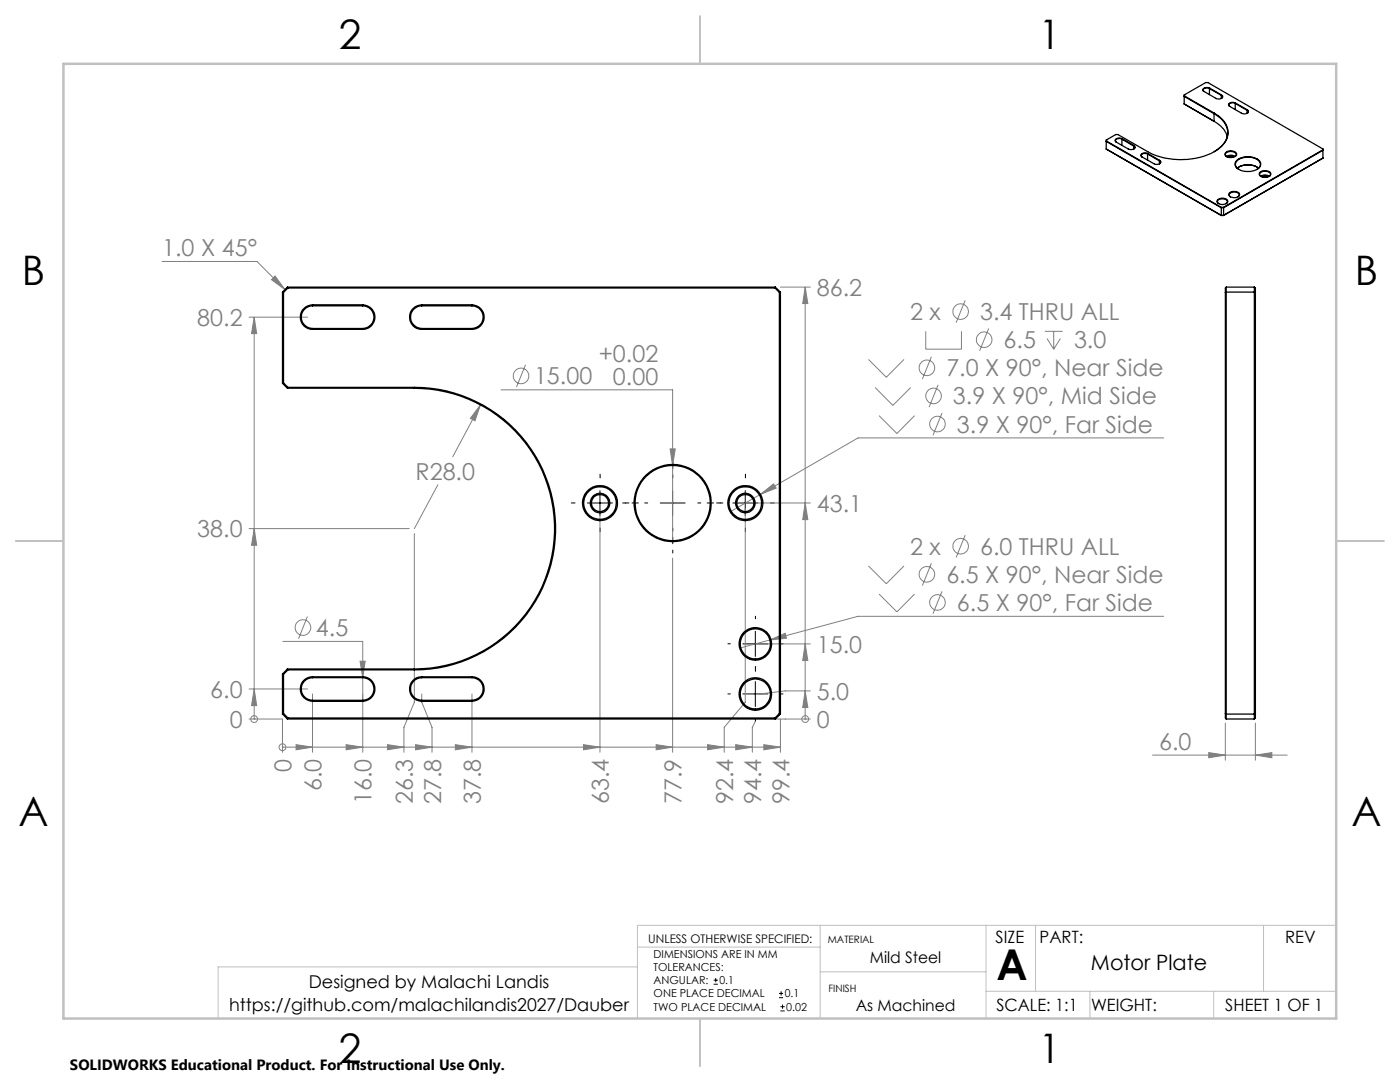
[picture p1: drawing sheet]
<svg xmlns="http://www.w3.org/2000/svg" width="279mm" height="216mm" viewBox="0 0 279 216" stroke-linecap="round" stroke-linejoin="round" font-family="sans-serif">
<g fill="none" stroke="#808080" stroke-width=".2">
<path d="M32.3 52.2h19l5.6 5.6M54.9 55.1l2 2.7-2.7-2zM155.8 57.3h5.9M160.7 57.3l.5 3.3h-1zM160.7 57.3v86.2M192.6 59.9l-1.8 4.5M49.7 63.3h11.7M50.7 63.3l.5 3.3h-1zM50.7 63.3v80.2M100 77.8h34.2v30.1M104.9 72.8l-1.8 4.4M173.3 71.7l3.6 3.6 3.5-3.6"/>
<path d="M174.7 77.3l3.5 3.6 3.6-3.6M184.7 66.1v3.6h7.2v-3.6M185.9 71.2l-1.8 4.4M187.2 76.8l-1.8 4.4M197.3 65.5l-1.8 4.5M208.5 66.1h3.6M209 67.6l1.3 2.1M210.3 66.1v3.6M211.6 67.6l-1.3 2.1M87.4 96.7l-4.7 8.8M95.9 80.8l-1.1 3.2-.9-.5zM95.9 80.8l-5.6 10.4"/>
<path d="M133.7 89.6h1.1l-.6 3.3zM151.8 98.6l2.6-2 .5 .8zM151.8 98.6l-6.1 3.5M175.4 82.9l3.6 3.6 3.5-3.6M188 82.4l-1.8 4.5M232.2 87.4h-61l-19.4 11.2M49.7 105.5h32M50.7 105.5l.5 3.3h-1zM82.7 106.5v33.6l-2.1 5v5M119.7 101.4v48.7M134.2 111.4v38.7M148.7 101.4v38.7l-4.2 5v5"/>
<path d="M149.8 100.4h11.9M160.7 100.4l.5 3.3h-1zM173.3 112.9l3.6 3.6 3.5-3.6M175.4 118.5l3.6 3.6 3.5-3.6M185.9 112.4l-1.8 4.4M188 118l-1.8 4.4M192.6 106.8l-1.8 4.4M49.7 137.5h11.7M50.7 137.5l.5 3.3h-1zM56.4 128h16v22.1M61.3 123l-1.7 4.5M62.4 138.5v11.6"/>
<path d="M71.9 131.9h1l-.5 3.3zM84.2 138.5v1.6l2 5v5M94.2 138.5v11.6M151.7 138.5h.1M151.7 128.5h10M153.6 127.7l3.1-1.3 .3 1zM160.7 137.9l.5 3.3h-1zM160.7 128.5l.5 3.3h-1zM161.7 137.9h-5l-5 .6M232.2 123h-61l-23.4 6.3M49.7 143.5h6.7v6.6M50.7 143.5h.1"/>
<path d="M56.4 149.1h.1M56.4 149.1h99.4M59.1 148.6l3.3 .5-3.3 .5zM69.1 148.6l3.3 .5-3.3 .5zM77.3 148.6l3.3 .5-3.3 .5zM82.9 148.6l3.3 .5-3.3 .5zM90.9 148.6l3.3 .5-3.3 .5zM116.5 148.6l3.2 .5-3.2 .5zM131 148.6l3.2 .5-3.2 .5zM141.2 148.6l3.3 .5-3.3 .5zM146.8 148.6l3.3 .5-3.3 .5zM150.7 144l-.6 1.1v5"/>
<path d="M152.4 148.6l3.4 .5-3.4 .5zM154.7 143.5h7M155.8 143.5v6.6M160.7 143.5h.1M230 150.7h26.9M241.2 150.2l3.3 .5-3.3 .5zM244.5 144.3v7.4M250.5 150.7l3.3-.5v1zM250.5 144.3v7.4"/>
<circle cx="104" cy="75" r="1.56"/>
<circle cx="185" cy="73.4" r="1.55"/>
<circle cx="186.3" cy="79" r="1.55"/>
<circle cx="191.7" cy="62.2" r="1.56"/>
<circle cx="196.4" cy="67.8" r="1.56"/>
<circle cx="187.1" cy="84.6" r="1.55"/>
<circle cx="185" cy="114.6" r="1.55"/>
<circle cx="191.7" cy="109" r="1.55"/>
<circle cx="60.5" cy="125.2" r="1.55"/>
<circle cx="187.1" cy="120.2" r="1.55"/>
<circle cx="50.7" cy="143.5" r=".68"/>
<circle cx="56.4" cy="149.1" r=".68"/>
<circle cx="160.7" cy="143.5" r=".68"/>
</g>
<g fill="none" stroke="#000" stroke-width=".2">
<path d="M119.7 97.9v5M134.2 97.9v5M148.7 97.9v5M117.2 100.4h5M131.8 100.4h4.9M146.3 100.4h4.9M148.2 128.5h5M148.2 138.5h5M150.7 126v5M150.7 136v5M142.4 196.4h.9M142.4 195.6h.9"/>
<path d="M142.8 195.2v.8M155.5 199.1h.8M155.5 198.2h.8M155.9 197.8v.8M155.8 201.7h.8M155.8 200.9h.8M156.2 200.4v.9"/>
</g>
<path d="M134.3 95.4v-5M129.3 100.4h-5M134.3 105.4v5M139.3 100.4h5" fill="none" stroke="#000" stroke-width=".2" stroke-dasharray="15.2 1.3 1.3 1.3" stroke-dashoffset="14.6"/>
<g fill="none" stroke="#000" stroke-width=".2" stroke-dasharray="15.2 1.3 1.3 1.3">
<path d="M119.8 95.4v-.8M148.8 95.4v-.8M114.8 100.4h-.8M119.8 105.4v.7M124.8 100.4h.7M143.8 100.4h-.8M148.8 105.4v.7M153.8 100.4h.7M145.8 128.5h-.5M145.8 138.5h-.5M150.8 123.5v-.5M150.8 133.5v.5"/>
<path d="M150.8 133.5v-.5M155.8 128.5h.5M155.8 138.5h.5M150.8 143.5v.5"/>
</g>
<path d="M127.2 189h36.5M127.2 192.9h-83.7v10.3M163.7 184.6v18.6M163.7 193.9h33.1M196.8 184.6v18.6M196.8 197.8h69.9M206.7 184.6v13.2M217.5 197.8v5.4M242.2 197.8v5.4M252.2 184.6v13.2M266.7 184.6h-139.5v18.6" fill="none" stroke="#c0c0c0" stroke-width=".2"/>
<path d="M139.7 3.2v9.5M3.1 107.9h9.6M266.7 107.9h9.5M139.7 203.2v9.6" fill="none" stroke="#c0c0c0" stroke-width=".25"/>
<path d="M12.7 12.7h254v190.5h-254z" fill="none" stroke="#c0c0c0" stroke-width=".5"/>
<g fill="#808080">
<path d="M160.7 100.4l.5 3.3h-1zM160.7 57.3l.5 3.3h-1zM160.7 137.9l.5 3.3h-1zM160.7 128.5l.5 3.3h-1zM50.7 137.5l.5 3.3h-1zM50.7 105.5l.5 3.3h-1zM50.7 63.3l.5 3.3h-1z"/>
<path d="M59.1 148.6l3.3 .5-3.3 .5zM69.1 148.6l3.3 .5-3.3 .5zM82.9 148.6l3.3 .5-3.3 .5zM77.3 148.6l3.3 .5-3.3 .5zM90.9 148.6l3.3 .5-3.3 .5zM116.5 148.6l3.2 .5-3.2 .5zM131 148.6l3.2 .5-3.2 .5zM141.2 148.6l3.3 .5-3.3 .5zM146.8 148.6l3.3 .5-3.3 .5zM152.4 148.6l3.4 .5-3.4 .5z"/>
<path d="M54.9 55.1l2 2.7-2.7-2zM95.9 80.8l-2 2.7 .9 .5zM151.8 98.6l3.1-1.2-.5-.8zM133.7 89.6l.5 3.3 .6-3.3zM71.9 131.9l.5 3.3 .5-3.3zM153.6 127.7l3.4-.3-.3-1zM250.5 150.7l3.3-.5v1zM241.2 150.2l3.3 .5-3.3 .5z"/>
</g>
<g fill="none" stroke="#000" stroke-width=".25">
<path d="M236.4 19.2l5.9 3.4M236.4 18.9v.3M236.4 18.9l4.2-2.4h.5l22.9 13.2M236.4 19.2l5.9 3.5M236.4 18.9l-.1 1.8M241.4 17.7a.86 .86 0 0 0-1.3 .3l.2 .3M241.4 17.7l2.3 1.3M241.4 17.7v1.2M241.4 17.6l-.4-.1a.65 .65 0 0 0-.9 .6l2.6 1.6a.84 .84 0 0 0 1.3-.5l-.2-.3M241.4 17.6l2.4 1.3M241.4 17.6v.1M243.7 19a.33 .33 0 0 1 .2 .3 .33 .33 0 0 1-.1 .3"/>
<path d="M243.7 19v.6M243.8 18.9l-.1 .1M220.8 29.7l22.9 13.3M220.8 29.7v.1M220.8 28.2l22.9 13.3h.5M220.8 28.2l22.9 13.2M220.8 27.9v.3M220.8 27.9v1.8M223.9 27.8a.87 .87 0 0 0-1.3 .4l.2 .2M223.9 27.8l2.3 1.3M223.9 27.8v1.2M223.9 27.7l-.4-.1a.65 .65 0 0 0-.9 .6l3 1.6a.65 .65 0 0 0 .9-.6l-.2-.2"/>
<path d="M223.9 27.7l2.4 1.3M223.9 27.7v.1M226.2 29.1a.31 .31 0 0 1 .3 .3 .31 .31 0 0 1-.2 .3M226.2 29.1v.6M226.3 29l-.1 .1M229 30.7l-.2-.1a.67 .67 0 0 0-1 .6l.2 .1M229 30.7l2.4 1.4M229 30.7v1.3M229.1 30.7l-.4-.2a.65 .65 0 0 0-.9 .7l2.9 1.6a.65 .65 0 0 0 .9-.6l-.2-.2M229.1 30.7l2.3 1.3M229.1 30.7h-.1M231.4 32.1a.33 .33 0 0 1 .2 .3 .33 .33 0 0 1-.2 .3z"/>
<path d="M231.4 32v.1M236.3 20.7l6 3.5M242.3 22.7a4.2 4.2 0 0 1 2.6 4.8 5.2 5.2 0 0 1-2.6 2.8M242.3 24.2a5.1 5.1 0 0 1 2.6 3M242.3 22.7v1.5M242.3 22.6a4.3 4.3 0 0 1 2.7 4.5 6.4 6.4 0 0 1-4.6 4 15 15 0 0 1-11.3-.8l-6-3.5h-.4l-1.9 1.1M242.3 22.6v.1M243 39.8a1.25 1.25 0 0 1 2 .5 1.26 1.26 0 0 1-2.1-.2zM244.6 30.4a1.5 1.5 0 0 1 2.2 .3 1.36 1.36 0 0 1-2.3 .2zM244.8 31.2l.7-.2 1 .2M244.8 31.3a.57 .57 0 0 1-.2-.7 .57 .57 0 0 1 .7-.4h.2a.85 .85 0 0 1 1.2 .8l-.3 .3M245.1 31.4l.4-.2 .7 .2"/>
<path d="M245.3 31.4h.7M245.3 38.6a1.36 1.36 0 0 1 2.1 .2 1.24 1.24 0 0 1-2.2 0zM245.6 39.3a.49 .49 0 0 1-.3-.6 .49 .49 0 0 1 .6-.4h.5a.66 .66 0 0 1 .8 .8l-.1 .2M246.5 20.6a.82 .82 0 0 0-1.2 .4l.2 .2M246.5 20.6l2.4 1.4M246.5 20.6v1.3M246.6 20.6l-.1-.1a.84 .84 0 0 0-1.3 .5l3 1.7a.65 .65 0 0 0 .9-.6l-.2-.2M246.6 20.6l2.3 1.3M246.6 20.6h-.1M246.8 32a3.5 3.5 0 0 1 4.7 .2 1.19 1.19 0 0 1-1 1.7 3.3 3.3 0 0 1-3.9-.8l-.1-.6zM246.9 33.5a3.7 3.7 0 0 1 4.3 0M247.3 33.8a1.12 1.12 0 0 1-.7-1.2 1.12 1.12 0 0 1 .9-1 3.2 3.2 0 0 1 4 .9 1.03 1.03 0 0 1-.7 1.3"/>
<path d="M247.3 33.3a4.1 4.1 0 0 1 3.5 0M248.9 22a.29 .29 0 0 1 .2 .3 .29 .29 0 0 1-.2 .3zM248.9 21.9v.1M251.4 34.4l.9-.4a1.05 1.05 0 0 1 1.3 .8 1.39 1.39 0 0 1-2.3-.1zM251.6 35.2l.7-.3 1 .3M251.7 35.2a.57 .57 0 0 1-.2-.7 .57 .57 0 0 1 .6-.3h.2a.85 .85 0 0 1 1.2 .8l-.2 .2M251.9 35.3l.4-.1 .7 .1M252.1 35.3h.7M264 29.7v.2M264 29.9l-19.8 11.5M264 29.9l-19.8 11.6M264 29.7v1.8"/>
<path d="M264 31.5l-19.8 11.5M264 31.5v.1M56.4 58.3v18.2M56.4 58.3h.2M56.6 58.3v18.1M57.4 57.3l.1 .2M57.4 57.3h97.3M57.4 57.3l-1 1M57.5 57.5l-.9 .8M57.5 57.5h97.2M154.7 57.5l.8 .8M154.7 57.3v.2"/>
<path d="M154.7 57.3l1.1 1M155.5 58.3v84.1M155.8 58.3h-.3M155.8 58.3v84.2M243.2 40.6a.54 .54 0 0 1-.2-.6 .54 .54 0 0 1 .7-.3h.2a.7 .7 0 0 1 .7 .1 .7 .7 0 0 1 .3 .7l-.2 .1M243.7 41.4h.5M243.7 41.4v1.6M243.7 43h.5M244.2 41.4v.1M244.2 41.5v1.5M244.2 43h.1M244.5 58.3h6"/>
<path d="M244.7 57.3h5.6M244.7 57.3v86.2M244.7 57.3l-.2 .2v85.8l.2 .2M250.3 57.3v86.2M250.3 57.3l.2 .2v85.8l-.2 .2M56.4 76.5l1 1M56.6 76.4l.9 .9M56.6 76.4l-.2 .1M57.4 77.5h25.3M57.5 77.3h25.2M57.5 77.3l-.1 .2M62.4 60.8a2.45 2.45 0 0 0-2.5 2.5 2.45 2.45 0 0 0 2.5 2.4"/>
<path d="M62.4 61a2.26 2.26 0 0 0-2.3 2.3 2.26 2.26 0 0 0 2.3 2.2M62.4 60.8h10M62.4 65.7h10M62.4 61h10M62.4 60.8v.2M62.4 65.5v.2M62.4 65.5h10M72.4 60.8a2.45 2.45 0 0 1 2.4 2.5 2.45 2.45 0 0 1-2.4 2.4M72.4 61a2.26 2.26 0 0 1 2.2 2.3 2.26 2.26 0 0 1-2.2 2.2M72.4 60.8v.2M72.4 65.5v.2M82.7 77.3a28.2 28.2 0 0 1 28.2 28.2 28.2 28.2 0 0 1-28.2 28.2"/>
<path d="M82.7 77.5a28 28 0 0 1 28 28 28 28 0 0 1-28 28M82.7 77.3v.2M84.2 60.8a2.45 2.45 0 0 0-2.5 2.5 2.45 2.45 0 0 0 2.5 2.4M84.2 61a2.26 2.26 0 0 0-2.3 2.3 2.26 2.26 0 0 0 2.3 2.2M84.2 60.8h10M84.2 65.7h10M84.2 61h10M84.2 65.5h10M84.2 60.8v.2M84.2 65.5v.2M94.2 60.8a2.45 2.45 0 0 1 2.4 2.5 2.45 2.45 0 0 1-2.4 2.4M94.2 61a2.26 2.26 0 0 1 2.2 2.3 2.26 2.26 0 0 1-2.2 2.2"/>
<path d="M94.2 60.8v.2M94.2 65.5v.2M56.4 134.5v8M56.4 134.5h.2M56.6 134.5v7.9M57.4 133.5l-1 1M57.4 133.5l.1 .2M57.4 133.5h25.3M57.5 133.7l-.9 .8M57.5 133.7h25.2M62.4 135a2.45 2.45 0 0 0-2.5 2.5 2.45 2.45 0 0 0 2.5 2.4M62.4 135.2a2.26 2.26 0 0 0-2.3 2.3 2.26 2.26 0 0 0 2.3 2.2"/>
<path d="M62.4 135h10M62.4 139.9h10M62.4 135v.2M62.4 139.7v.2M62.4 135.2h10M62.4 139.7h10M72.4 135a2.45 2.45 0 0 1 2.4 2.5 2.45 2.45 0 0 1-2.4 2.4M72.4 135.2a2.26 2.26 0 0 1 2.2 2.3 2.26 2.26 0 0 1-2.2 2.2M72.4 135v.2M72.4 139.7v.2M82.7 133.5v.2M84.2 135a2.45 2.45 0 0 0-2.5 2.5 2.45 2.45 0 0 0 2.5 2.4"/>
<path d="M84.2 135.2a2.26 2.26 0 0 0-2.3 2.3 2.26 2.26 0 0 0 2.3 2.2M84.2 135h10M84.2 139.9h10M84.2 135v.2M84.2 139.7v.2M84.2 135.2h10M84.2 139.7h10M94.2 135a2.45 2.45 0 0 1 2.4 2.5 2.45 2.45 0 0 1-2.4 2.4M94.2 135.2a2.26 2.26 0 0 1 2.2 2.3 2.26 2.26 0 0 1-2.2 2.2M94.2 135v.2M94.2 139.7v.2M56.4 142.5l1 1"/>
<path d="M56.6 142.4l.9 .9M56.6 142.4l-.2 .1M57.4 143.5h97.3M57.5 143.3h97.2M57.5 143.3l-.1 .2M154.7 143.3v.2M155.5 142.4l-.8 .9M155.5 142.4l.3 .1M155.8 142.5l-1.1 1M244.5 142.4l.2 .1h5.6l.2-.1M244.7 143.5h5.6"/>
<circle cx="119.7" cy="100.4" r="3.5"/>
<circle cx="119.8" cy="100.4" r="1.7"/>
<circle cx="119.8" cy="100.4" r="3.3"/>
<circle cx="119.8" cy="100.4" r="1.96"/>
<circle cx="134.2" cy="100.4" r="7.5"/>
<circle cx="134.2" cy="100.4" r="7.7"/>
<circle cx="148.7" cy="100.4" r="3.5"/>
<circle cx="148.7" cy="100.4" r="1.7"/>
<circle cx="148.7" cy="100.4" r="3.3"/>
<circle cx="148.8" cy="100.4" r="1.96"/>
<circle cx="150.7" cy="128.5" r="3.2"/>
<circle cx="150.7" cy="138.5" r="3.2"/>
<circle cx="150.7" cy="128.5" r="3"/>
<circle cx="150.7" cy="138.5" r="3"/>
</g>
<text font-size="8.5" x="198.9" y="195.5">A</text>
<g font-size="8.1">
<text x="67.6" y="9.7">2</text>
<text x="207.3" y="9.7">1</text>
<text x="4.4" y="57">B</text>
<text x="270.4" y="57">B</text>
<text x="3.7" y="164.9">A</text>
<text x="269.7" y="164.9">A</text>
<text x="67.6" y="212.2">2</text>
<text x="207.3" y="212.2">1</text>
</g>
<g font-size="4.7" fill="#808080">
<text x="32.4" y="51.2">1.0 X 45°</text>
<text x="163" y="59">86.2</text>
<text x="39.4" y="65">80.2</text>
<text x="181.6" y="63.9">2 x</text>
<text x="195.6" y="63.9">3.4 THRU ALL</text>
<text x="200.3" y="69.5">6.5</text>
<text x="214.3" y="69.5">3.0</text>
<text x="106.6" y="76.7">15.00</text>
<text x="119.5" y="72.2">+0.02</text>
<text x="122.3" y="76.8">0.00</text>
<text x="188.9" y="75.1">7.0 X 90°, Near Side</text>
<text x="190.2" y="80.7">3.9 X 90°, Mid Side</text>
<text x="191" y="86.3">3.9 X 90°, Far Side</text>
<text x="82.9" y="95.7">R28.0</text>
<text x="39.4" y="107.2">38.0</text>
<text x="163" y="102.1">43.1</text>
<text x="181.6" y="110.7">2 x</text>
<text x="195.6" y="110.7">6.0 THRU ALL</text>
<text x="188.9" y="116.3">6.5 X 90°, Near Side</text>
<text x="191" y="121.9">6.5 X 90°, Far Side</text>
<text x="63" y="126.9">4.5</text>
<text x="163" y="130.2">15.0</text>
<text x="42" y="139.2">6.0</text>
<text x="163" y="139.6">5.0</text>
<text x="45.8" y="145.2">0</text>
<text x="163" y="145.2">0</text>
<text x="231.3" y="149.6">6.0</text>
<text x="58.2" y="154" transform="rotate(-90 58.2 154)">0</text>
<text x="64.2" y="157.9" transform="rotate(-90 64.2 157.9)">6.0</text>
<text x="74.2" y="160.4" transform="rotate(-90 74.2 160.4)">16.0</text>
<text x="82.4" y="160.4" transform="rotate(-90 82.4 160.4)">26.3</text>
<text x="88" y="160.4" transform="rotate(-90 88 160.4)">27.8</text>
<text x="96" y="160.4" transform="rotate(-90 96 160.4)">37.8</text>
<text x="121.5" y="160.4" transform="rotate(-90 121.5 160.4)">63.4</text>
<text x="136" y="160.4" transform="rotate(-90 136 160.4)">77.9</text>
<text x="146.3" y="160.4" transform="rotate(-90 146.3 160.4)">92.4</text>
<text x="151.9" y="160.4" transform="rotate(-90 151.9 160.4)">94.4</text>
<text x="157.5" y="160.4" transform="rotate(-90 157.5 160.4)">99.4</text>
</g>
<text font-size="4.2" x="217.7" y="193.5">Motor Plate</text>
<g font-size="3.5">
<text x="61.6" y="197.1">Designed by Malachi Landis</text>
<text x="45.7" y="201.7">https://github.com/malachilandis2027/Dauber</text>
</g>
<g font-size="3.4">
<text x="198.7" y="188.1">SIZE</text>
<text x="207.5" y="188.1">PART:</text>
<text x="256.5" y="188.2">REV</text>
<text x="198.8" y="201.7">SCALE: 1:1</text>
<text x="217.7" y="201.8">WEIGHT:</text>
<text x="244.5" y="201.7">SHEET 1 OF 1</text>
</g>
<g font-size="3.2">
<text x="173.6" y="192.2">Mild Steel</text>
<text x="170.8" y="201.7">As Machined</text>
</g>
<text font-size="3" x="14" y="213.5">SOLIDWORKS Educational Product. For Instructional Use Only.</text>
<text font-size="2.4" x="129.4" y="188.1">UNLESS OTHERWISE SPECIFIED:</text>
<g font-size="2.2">
<text x="130.4" y="191.1">DIMENSIONS ARE IN MM</text>
<text x="130.4" y="193.7">TOLERANCES:</text>
<text x="130.4" y="196.4">ANGULAR:</text>
<text x="143.6" y="196.4">0.1</text>
<text x="130.4" y="199">ONE PLACE DECIMAL</text>
<text x="130.4" y="201.7">TWO PLACE DECIMAL</text>
<text x="156.6" y="199">0.1</text>
<text x="156.9" y="201.7">0.02</text>
</g>
<g font-size="2">
<text x="165.2" y="188.1">MATERIAL</text>
<text x="165.4" y="197.9">FINISH</text>
</g>
</svg>
